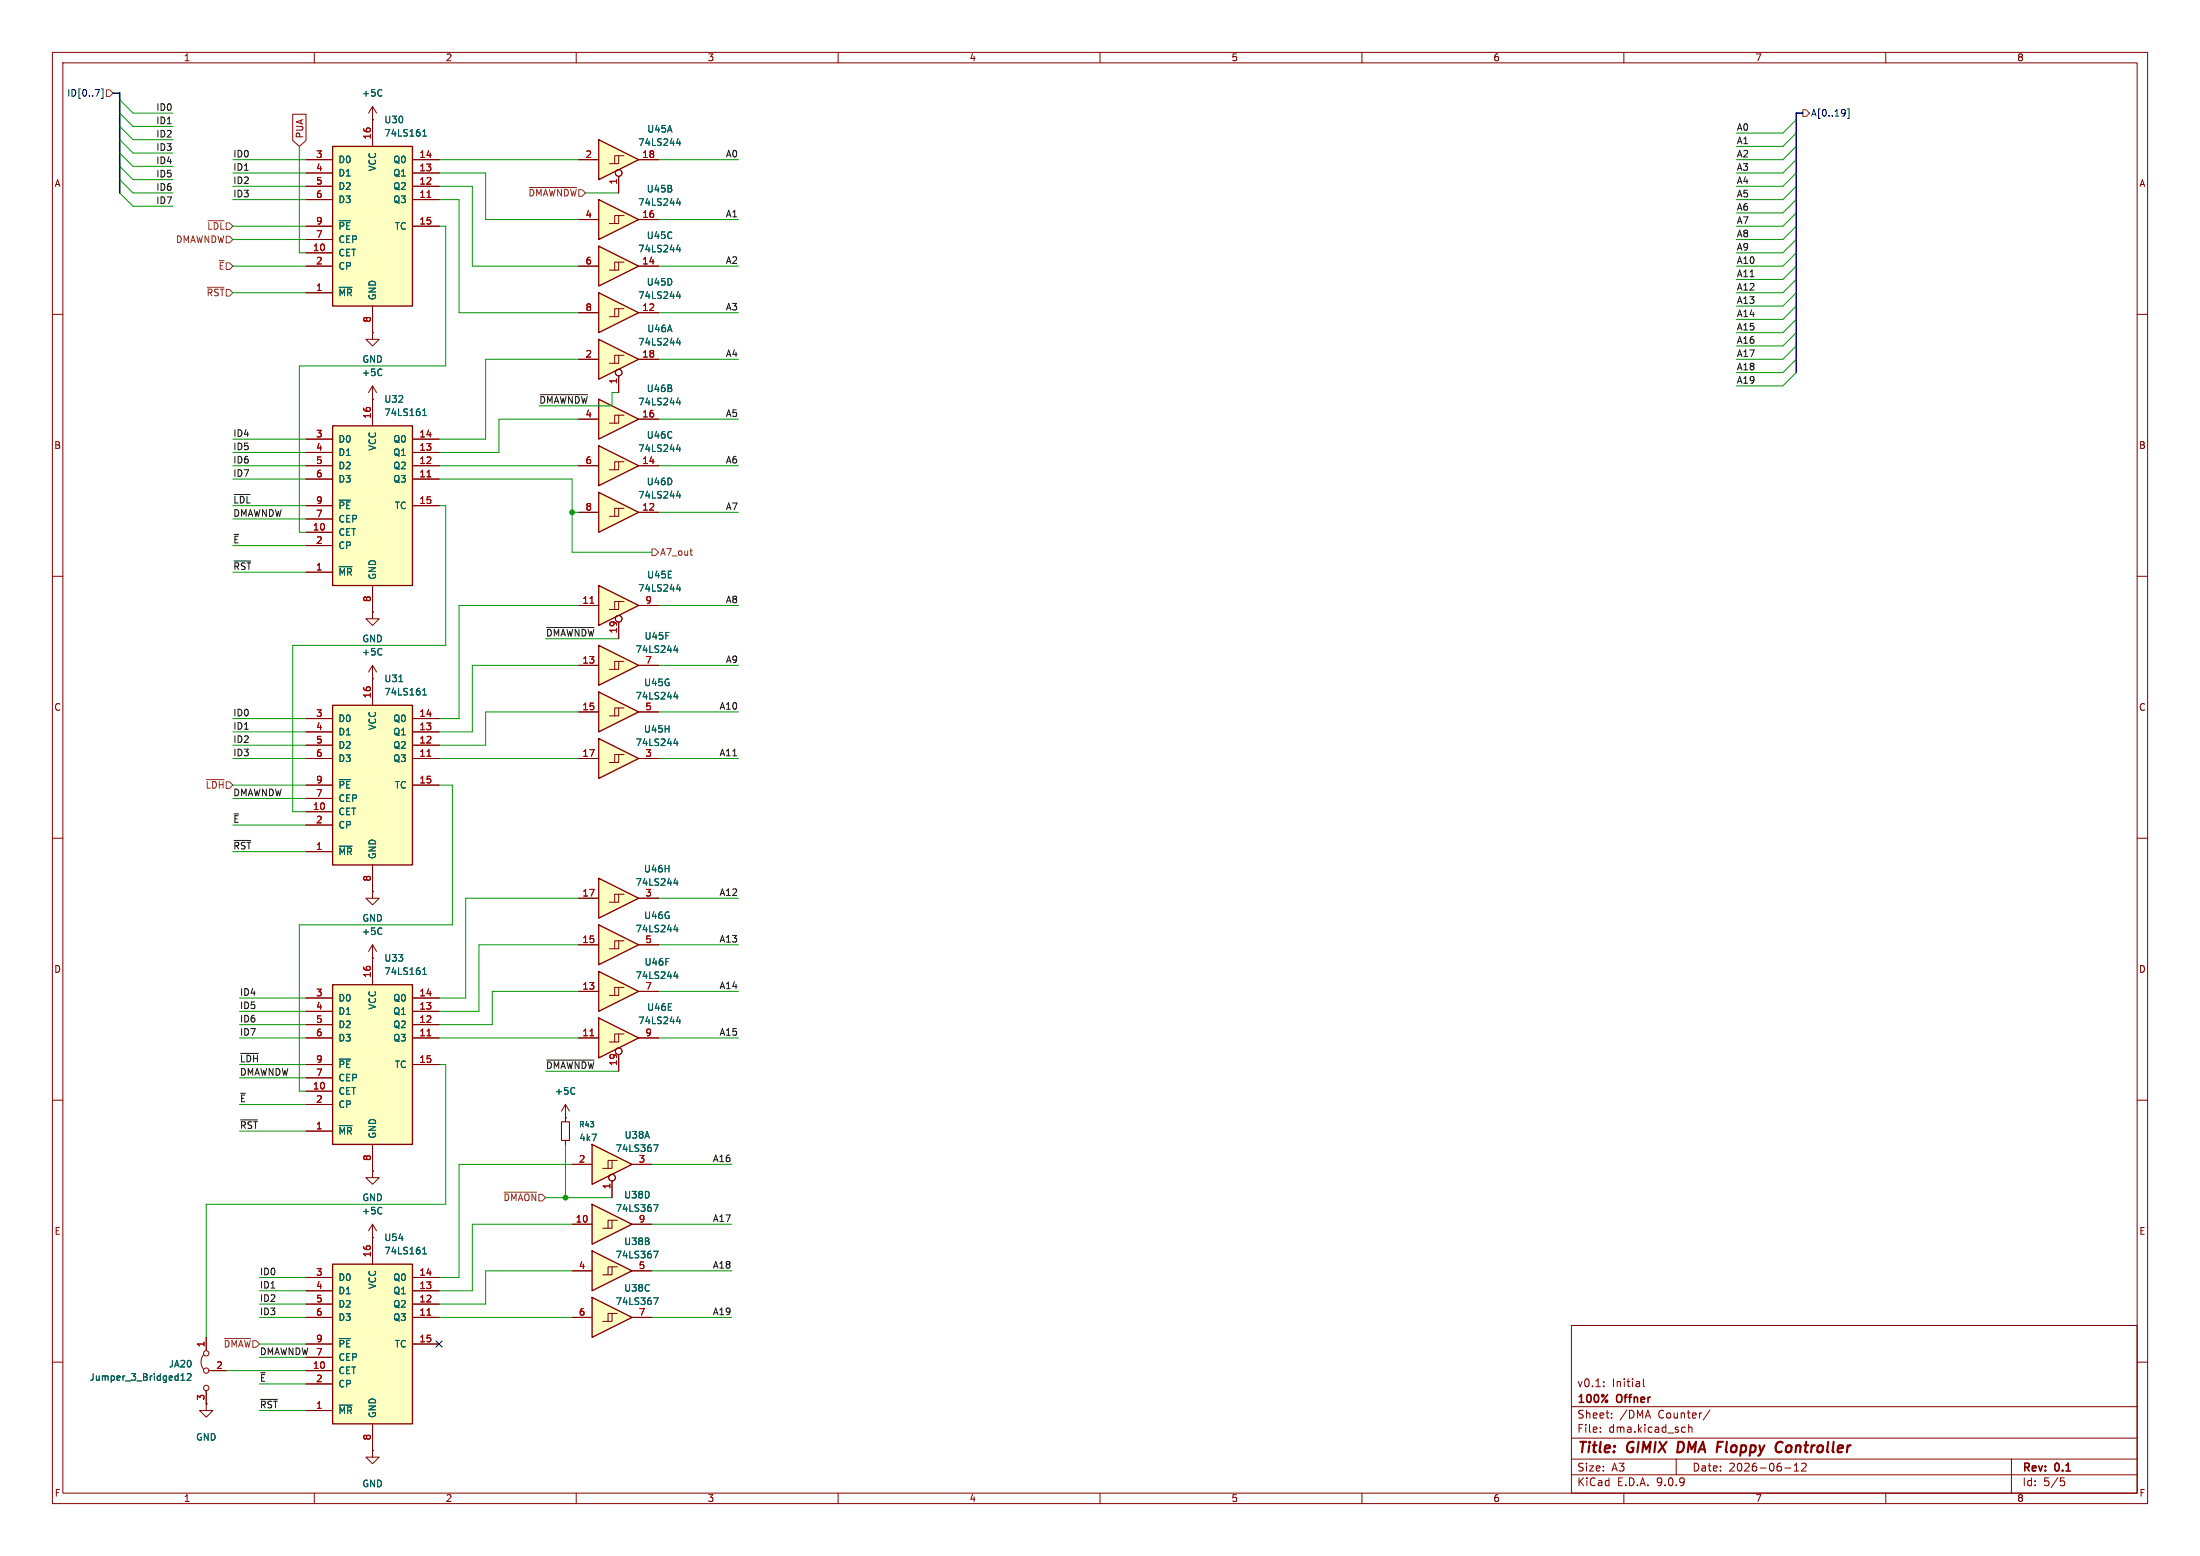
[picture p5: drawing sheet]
<svg xmlns="http://www.w3.org/2000/svg" width="420mm" height="297mm" viewBox="0 0 420 297" stroke-linecap="round" stroke-linejoin="round" font-family="sans-serif">
<g fill="none" stroke="#840000" stroke-width=".19">
<path d="M10 10h400v277h-400zM12 12h396v273h-396zM60 10v2M110 10v2M160 10v2M210 10v2M260 10v2M310 10v2M360 10v2M10 60h2M408 60h2M10 110h2"/>
<path d="M408 110h2M10 160h2M408 160h2M10 210h2M408 210h2M300 253h108v32h-108zM10 260h2M300 278.5h108M300 274.5h108M300 268.5h108M305.5 273.2v.2M305.5 272.5v.1"/>
<path d="M306.2 264.5v.2M306.2 263.8v.1M307.7 270.5v.2M307.7 269.8v.1M313.7 263.2v1.3l.2 .2M320 278.5v3M321.6 272.4l.1 .1M321.7 273.3l-.1 .1M322.4 271.9v1.5M322.4 272.5l.2-.1 .3 .1 .1 .9M326.4 269.1l-1.2 1.9M342.5 279.7l.4-.4v1.5"/>
<path d="M343.9 279.4l.6-.1 .2 .1 .1 .3-.9 1.1h.9M384 278.5v6.5M408 260h2M60 285v2M110 285v2M160 285v2M210 285v2M260 285v2M300 281.5h108M310 285v2M340.7 280.2h1.2M342.5 280.8h.9"/>
<path d="M360 285v2M393.4 282.1h.7M393.5 282.7h.4l.3 .2-.2 .6-.5 .1"/>
</g>
<path d="M320.4 275.2l-.2 2h.5M327.8 276.2h.7M328 275.2h.9M339.5 275.3a.67 .67 0 0 1 .8 .1M340.1 277l-.4 .2" fill="none" stroke="#840000" stroke-width=".4"/>
<path d="M114.3 64.8l7.6 3.8-7.6 3.8z" fill="#ffffc2"/>
<path d="M114.3 64.8l7.6 3.8-7.6 3.8z" fill="none" stroke="#840000" stroke-width=".25"/>
<g fill="none" stroke="#840000" stroke-width=".19">
<path d="M110.5 68.6h3.8M118.1 67.8v1.5h-1.8M118.1 71.8v3.1M119.1 67.8h-1.8v1.5M121.9 68.6h3.8"/>
<circle cx="118.1" cy="71.1" r=".63"/>
</g>
<path d="M129.5 64.5l-.3 .9h.7M129.8 65v.9" fill="none" stroke="#006464" stroke-width=".19"/>
<path d="M114.3 167.6l7.6 3.9-7.6 3.8z" fill="#ffffc2"/>
<path d="M114.3 167.6l7.6 3.9-7.6 3.8z" fill="none" stroke="#840000" stroke-width=".25"/>
<path d="M110.5 171.5h3.8M118.1 170.7v1.5h-1.8M119.1 170.7h-1.8v1.5M121.9 171.5h3.8" fill="none" stroke="#840000" stroke-width=".19"/>
<path d="M129 167.7l-.3 .9h.7M129.3 168.1v.9" fill="none" stroke="#006464" stroke-width=".19"/>
<path d="M114.3 47l7.6 3.8-7.6 3.8z" fill="#ffffc2"/>
<path d="M114.3 47l7.6 3.8-7.6 3.8z" fill="none" stroke="#840000" stroke-width=".25"/>
<path d="M110.5 50.8h3.8M118.1 50v1.6h-1.8M119.1 50h-1.8v1.6M121.9 50.8h3.8M71.1 236.2h.1M71.1 233.7l-.7 1.2M71.1 233.7l.8 1.2M71.1 233.7v2.5" fill="none" stroke="#840000" stroke-width=".19"/>
<path d="M129.5 46.7l-.3 1h.7M129.8 47.2v.9M72.7 230.4l.2 .2M72.9 231.6l-.2 .1" fill="none" stroke="#006464" stroke-width=".19"/>
<path d="M63.5 241.3h15.2v30.5h-15.2z" fill="#ffffc2"/>
<path d="M63.5 241.3h15.2v30.5h-15.2z" fill="none" stroke="#840000" stroke-width=".25"/>
<g fill="none" stroke="#840000" stroke-width=".19">
<path d="M71.1 236.2v5.1M58.4 243.8h5.1M58.4 246.4h5.1M58.4 248.9h5.1M58.4 251.5h5.1M58.4 256.5h5.1M58.4 259.1h5.1M78.7 243.8h5.1M78.7 246.4h5.1M78.7 248.9h5.1M78.7 251.5h5.1M78.7 256.5h5.1"/>
<path d="M58.4 261.6h5.1M58.4 264.2h5.1M58.4 269.2h5.1M71.1 271.8v5.1"/>
</g>
<path d="M80.7 239.3h.7M80.7 238.4l.4-.3v1.2M64.7 255.5h2.2M64.7 268.2h2.5" fill="none" stroke="#006464" stroke-width=".19"/>
<path d="M81.5 251h.7" fill="none" stroke="#a90000" stroke-width=".19"/>
<path d="M114.3 26.7l7.6 3.8-7.6 3.8z" fill="#ffffc2"/>
<path d="M114.3 26.7l7.6 3.8-7.6 3.8z" fill="none" stroke="#840000" stroke-width=".25"/>
<g fill="none" stroke="#840000" stroke-width=".19">
<path d="M110.5 30.5h3.8M118.1 29.7v1.5h-1.8M118.1 33.7v3.1M119.1 29.7h-1.8v1.5M121.9 30.5h3.8"/>
<circle cx="118.1" cy="33" r=".63"/>
</g>
<path d="M129.5 26.4l-.3 .9h.7M129.8 26.9v.9" fill="none" stroke="#006464" stroke-width=".19"/>
<path d="M114.3 76.2l7.6 3.8-7.6 3.8z" fill="#ffffc2"/>
<path d="M114.3 76.2l7.6 3.8-7.6 3.8z" fill="none" stroke="#840000" stroke-width=".25"/>
<path d="M118.1 79.2v1.6h-1.8M119.1 79.2h-1.8v1.6M110.5 80h3.8M121.9 80h3.8" fill="none" stroke="#840000" stroke-width=".19"/>
<path d="M129.5 76l-.3 .9h.7M129.8 76.4v.9" fill="none" stroke="#006464" stroke-width=".19"/>
<path d="M113 247.6l7.6 3.9-7.6 3.8z" fill="#ffffc2"/>
<path d="M113 247.6l7.6 3.9-7.6 3.8z" fill="none" stroke="#840000" stroke-width=".25"/>
<path d="M109.2 251.5h3.8M116.8 250.7v1.5h-1.7M117.9 250.7h-1.8v1.5M120.6 251.5h3.9" fill="none" stroke="#840000" stroke-width=".19"/>
<path d="M124.8 247.7h.8l-.5 1.3" fill="none" stroke="#006464" stroke-width=".19"/>
<path d="M113 238.8l7.6 3.8-7.6 3.8z" fill="#ffffc2"/>
<path d="M113 238.8l7.6 3.8-7.6 3.8z" fill="none" stroke="#840000" stroke-width=".25"/>
<path d="M109.2 242.6h3.8M116.8 241.8v1.5h-1.7M117.9 241.8h-1.8v1.5M120.6 242.6h3.9" fill="none" stroke="#840000" stroke-width=".19"/>
<path d="M124.8 238.8h.8l-.5 1.3" fill="none" stroke="#006464" stroke-width=".19"/>
<path d="M113 229.9l7.6 3.8-7.6 3.8z" fill="#ffffc2"/>
<path d="M113 229.9l7.6 3.8-7.6 3.8z" fill="none" stroke="#840000" stroke-width=".25"/>
<path d="M109.2 233.7h3.8M116.8 232.9v1.5h-1.7M117.9 232.9h-1.8v1.5M120.6 233.7h3.9" fill="none" stroke="#840000" stroke-width=".19"/>
<path d="M124.8 229.9h.8l-.5 1.3" fill="none" stroke="#006464" stroke-width=".19"/>
<path d="M63.5 188h15.2v30.4h-15.2z" fill="#ffffc2"/>
<path d="M63.5 188h15.2v30.4h-15.2z" fill="none" stroke="#840000" stroke-width=".25"/>
<g fill="none" stroke="#840000" stroke-width=".19">
<path d="M58.4 190.5h5.1M58.4 193h5.1M58.4 195.6h5.1M58.4 198.1h5.1M71.1 182.9v5.1M78.7 190.5h5.1M78.7 193h5.1M78.7 195.6h5.1M78.7 198.1h5.1M58.4 203.2h5.1M58.4 205.7h5.1M58.4 208.3h5.1"/>
<path d="M58.4 210.8h5.1M58.4 215.9h5.1M71.1 218.4v5.1M78.7 203.2h5.1"/>
</g>
<path d="M80.7 186h.7M80.7 185.1l.4-.4v1.3M64.7 202.2h2.2M64.7 214.9h2.5" fill="none" stroke="#006464" stroke-width=".19"/>
<path d="M81.5 197.7h.7" fill="none" stroke="#a90000" stroke-width=".19"/>
<path d="M114.3 111.8l7.6 3.8-7.6 3.8z" fill="#ffffc2"/>
<path d="M114.3 111.8l7.6 3.8-7.6 3.8z" fill="none" stroke="#840000" stroke-width=".25"/>
<g fill="none" stroke="#840000" stroke-width=".19">
<path d="M110.5 115.6h3.8M118.1 114.8v1.5h-1.8M118.1 118.7v3.2M119.1 114.8h-1.8v1.5M121.9 115.6h3.8"/>
<circle cx="118.1" cy="118.1" r=".63"/>
</g>
<path d="M112.6 115.2h.8" fill="none" stroke="#a90000" stroke-width=".19"/>
<path d="M129.5 111.5l-.3 .9h.7M129.8 112v.8" fill="none" stroke="#006464" stroke-width=".19"/>
<path d="M113 218.4l7.6 3.8-7.6 3.9z" fill="#ffffc2"/>
<path d="M113 218.4l7.6 3.8-7.6 3.9z" fill="none" stroke="#840000" stroke-width=".25"/>
<g fill="none" stroke="#840000" stroke-width=".19">
<path d="M71.1 22.9h.1M71.1 20.3l-.7 1.3M71.1 20.3l.8 1.3M71.1 20.3v2.6M107.9 213.4h.1M107.9 210.8l-.7 1.3M107.9 210.8l.8 1.3M107.9 210.8v3.3M107.9 217.7v.7M109.2 222.2h3.8M116.8 221.5v1.5h-1.7M116.8 225.4v3.2"/>
<path d="M117.9 221.5h-1.8v1.5M120.6 222.2h3.9"/>
<circle cx="116.8" cy="224.8" r=".63"/>
</g>
<path d="M72.7 17.1l.2 .1M72.9 18.2l-.2 .2M109.5 207.6l.2 .1M109.7 208.7l-.2 .2M124.8 218.5h.8l-.5 1.3" fill="none" stroke="#006464" stroke-width=".19"/>
<path d="M107.2 214.1h1.5v3.6h-1.5z" fill="none" stroke="#840000" stroke-width=".2"/>
<path d="M114.3 55.9l7.6 3.8-7.6 3.8z" fill="#ffffc2"/>
<path d="M114.3 55.9l7.6 3.8-7.6 3.8z" fill="none" stroke="#840000" stroke-width=".25"/>
<path d="M110.5 59.7h3.8M118.1 58.9v1.6h-1.8M119.1 58.9h-1.8v1.6M121.9 59.7h3.8M71.1 63.5v1.3h1.3l-1.3 1.2-1.3-1.2h1.3M71.1 63.5h.1M71.1 276.9v1.2h1.3l-1.3 1.3-1.3-1.3h1.3M71.1 276.9h.1" fill="none" stroke="#840000" stroke-width=".19"/>
<path d="M129.5 55.6l-.3 .9h.7M129.8 56.1v.9" fill="none" stroke="#006464" stroke-width=".19"/>
<path d="M63.5 27.9h15.2v30.5h-15.2z" fill="#ffffc2"/>
<path d="M63.5 27.9h15.2v30.5h-15.2z" fill="none" stroke="#840000" stroke-width=".25"/>
<g fill="none" stroke="#840000" stroke-width=".19">
<path d="M58.4 30.5h5.1M58.4 33h5.1M58.4 35.6h5.1M58.4 38.1h5.1M71.1 22.9v5M78.7 30.5h5.1M78.7 33h5.1M78.7 35.6h5.1M78.7 38.1h5.1M58.4 43.2h5.1M58.4 45.7h5.1M58.4 48.3h5.1"/>
<path d="M58.4 50.8h5.1M58.4 55.9h5.1M71.1 58.4v5.1M78.7 43.2h5.1M71.1 76.2h.1M71.1 73.7v2.5M71.1 73.7l-.7 1.2M71.1 73.7l.8 1.2"/>
</g>
<path d="M80.7 26h.7M80.7 25.1l.4-.4v1.3M64.7 42.1h2.2M64.7 54.8h2.5M72.7 70.4l.2 .2M72.9 71.6l-.2 .1" fill="none" stroke="#006464" stroke-width=".19"/>
<path d="M81.5 37.7h.7" fill="none" stroke="#a90000" stroke-width=".19"/>
<path d="M114.3 176.5l7.6 3.8-7.6 3.9z" fill="#ffffc2"/>
<path d="M114.3 176.5l7.6 3.8-7.6 3.9z" fill="none" stroke="#840000" stroke-width=".25"/>
<path d="M118.1 179.6v1.5h-1.8M119.1 179.6h-1.8v1.5M110.5 180.3h3.8M121.9 180.3h3.8" fill="none" stroke="#840000" stroke-width=".19"/>
<path d="M129 176.5l-.3 .9h.7M129.3 177v.9" fill="none" stroke="#006464" stroke-width=".19"/>
<path d="M114.3 123.2l7.6 3.8-7.6 3.8z" fill="#ffffc2"/>
<path d="M114.3 123.2l7.6 3.8-7.6 3.8z" fill="none" stroke="#840000" stroke-width=".25"/>
<path d="M110.5 127h3.8M118.1 126.2v1.6h-1.8M119.1 126.2h-1.8v1.6M121.9 127h3.8" fill="none" stroke="#840000" stroke-width=".19"/>
<path d="M129 123.2l-.3 .9h.7M129.3 123.7v.8" fill="none" stroke="#006464" stroke-width=".19"/>
<path d="M114.3 141l7.6 3.8-7.6 3.8z" fill="#ffffc2"/>
<path d="M114.3 141l7.6 3.8-7.6 3.8z" fill="none" stroke="#840000" stroke-width=".25"/>
<path d="M110.5 144.8h3.8M118.1 144v1.5h-1.8M119.1 144h-1.8v1.5M121.9 144.8h3.8M71.1 170.2v1.3h1.3l-1.3 1.2-1.3-1.2h1.3M71.1 170.2h.1M71.1 223.5v1.3h1.3l-1.3 1.3-1.3-1.3h1.3M71.1 223.5h.1" fill="none" stroke="#840000" stroke-width=".19"/>
<path d="M129 141l-.3 .9h.7M129.3 141.5v.8" fill="none" stroke="#006464" stroke-width=".19"/>
<path d="M114.3 132.1l7.6 3.8-7.6 3.8z" fill="#ffffc2"/>
<path d="M114.3 132.1l7.6 3.8-7.6 3.8z" fill="none" stroke="#840000" stroke-width=".25"/>
<path d="M71.1 116.8v1.3h1.3l-1.3 1.3-1.3-1.3h1.3M71.1 116.8h.1M110.5 135.9h3.8M118.1 135.1v1.6h-1.8M119.1 135.1h-1.8v1.6M121.9 135.9h3.8" fill="none" stroke="#840000" stroke-width=".19"/>
<path d="M129 132.1l-.3 .9h.7M129.3 132.6v.8" fill="none" stroke="#006464" stroke-width=".19"/>
<path d="M63.5 81.3h15.2v30.5h-15.2z" fill="#ffffc2"/>
<path d="M63.5 81.3h15.2v30.5h-15.2z" fill="none" stroke="#840000" stroke-width=".25"/>
<g fill="none" stroke="#840000" stroke-width=".19">
<path d="M71.1 76.2v5.1M58.4 83.8h5.1M58.4 86.4h5.1M58.4 88.9h5.1M58.4 91.4h5.1M58.4 96.5h5.1M58.4 99.1h5.1M78.7 83.8h5.1M78.7 86.4h5.1M78.7 88.9h5.1M78.7 91.4h5.1M78.7 96.5h5.1"/>
<path d="M58.4 101.6h5.1M58.4 104.1h5.1M58.4 109.2h5.1M71.1 111.8v5M71.1 182.9h.1M71.1 180.3v2.6M71.1 180.3l-.7 1.3M71.1 180.3l.8 1.3"/>
</g>
<path d="M80.7 79.3h.7M80.7 78.4l.4-.4v1.3M64.7 95.5h2.2M64.7 108.2h2.5M72.7 177.1l.2 .1M72.9 178.3l-.2 .1" fill="none" stroke="#006464" stroke-width=".19"/>
<path d="M81.5 91h.7" fill="none" stroke="#a90000" stroke-width=".19"/>
<path d="M63.5 134.6h15.2v30.5h-15.2z" fill="#ffffc2"/>
<path d="M63.5 134.6h15.2v30.5h-15.2z" fill="none" stroke="#840000" stroke-width=".25"/>
<g fill="none" stroke="#840000" stroke-width=".19">
<path d="M58.4 137.2h5.1M58.4 139.7h5.1M71.1 129.5v5.1M78.7 137.2h5.1M78.7 139.7h5.1M58.4 142.2h5.1M58.4 144.8h5.1M58.4 149.9h5.1M58.4 152.4h5.1M58.4 154.9h5.1M58.4 157.5h5.1M78.7 142.2h5.1"/>
<path d="M78.7 144.8h5.1M78.7 149.9h5.1M58.4 162.6h5.1M71.1 165.1v5.1"/>
</g>
<path d="M76.2 130.1h.7M80.7 132.7h.7M80.7 131.8l.4-.4v1.3M64.7 148.8h2.2M64.7 161.5h2.5" fill="none" stroke="#006464" stroke-width=".19"/>
<path d="M81.5 144.4h.7" fill="none" stroke="#a90000" stroke-width=".19"/>
<path d="M114.3 85.1l7.6 3.8-7.6 3.8z" fill="#ffffc2"/>
<path d="M114.3 85.1l7.6 3.8-7.6 3.8z" fill="none" stroke="#840000" stroke-width=".25"/>
<path d="M110.5 88.9h3.8M118.1 88.1v1.6h-1.8M119.1 88.1h-1.8v1.6M121.9 88.9h3.8" fill="none" stroke="#840000" stroke-width=".19"/>
<path d="M129.5 84.8l-.3 1h.7M129.8 85.3v.9" fill="none" stroke="#006464" stroke-width=".19"/>
<path d="M114.3 94l7.6 3.8-7.6 3.8z" fill="#ffffc2"/>
<path d="M114.3 94l7.6 3.8-7.6 3.8z" fill="none" stroke="#840000" stroke-width=".25"/>
<path d="M110.5 97.8h3.8M118.1 97v1.6h-1.8M119.1 97h-1.8v1.6M121.9 97.8h3.8" fill="none" stroke="#840000" stroke-width=".19"/>
<path d="M129.5 93.7l-.3 .9h.7M129.8 94.2v.9" fill="none" stroke="#006464" stroke-width=".19"/>
<path d="M114.3 38.1l7.6 3.8-7.6 3.8z" fill="#ffffc2"/>
<path d="M114.3 38.1l7.6 3.8-7.6 3.8z" fill="none" stroke="#840000" stroke-width=".25"/>
<g fill="none" stroke="#840000" stroke-width=".19">
<path d="M110.5 41.9h3.8M118.1 41.1v1.6h-1.8M119.1 41.1h-1.8v1.6M121.9 41.9h3.8M71.1 129.5h.1M71.1 127l-.7 1.3M71.1 127l.8 1.3M71.1 127v2.5M38.9 258.6a2.26 2.26 0 0 0 0 2.8M39.4 255.3v2.5M39.4 268v1.2h1.2l-1.2 1.3-1.3-1.3h1.3M39.4 268h.1"/>
<path d="M39.4 265.4v2.6M39.9 261.6h3.3"/>
<circle cx="39.4" cy="258.3" r=".51"/>
<circle cx="39.4" cy="261.6" r=".51"/>
<circle cx="39.4" cy="264.9" r=".51"/>
</g>
<path d="M129.5 37.9l-.3 .9h.7M129.8 38.3v.9M72.7 123.8l.2 .1M72.9 124.9l-.2 .1M34.5 263.5h.8M34.5 262.6l.4-.4v1.3M35.8 262.3l.4-.1 .3 .4-.8 .9h.8" fill="none" stroke="#006464" stroke-width=".19"/>
<path d="M114.3 194.3l7.6 3.8-7.6 3.8z" fill="#ffffc2"/>
<path d="M114.3 194.3l7.6 3.8-7.6 3.8z" fill="none" stroke="#840000" stroke-width=".25"/>
<g fill="none" stroke="#840000" stroke-width=".19">
<path d="M110.5 198.1h3.8M118.1 197.4v1.5h-1.8M119.1 197.4h-1.8v1.5M121.9 198.1h3.8M118.1 201.3v3.2"/>
<circle cx="118.1" cy="200.7" r=".63"/>
</g>
<path d="M112.6 197.7h.8" fill="none" stroke="#a90000" stroke-width=".19"/>
<path d="M129.5 194.1l-.3 .9h.7M129.8 194.6v.8" fill="none" stroke="#006464" stroke-width=".19"/>
<path d="M114.3 185.4l7.6 3.8-7.6 3.8z" fill="#ffffc2"/>
<path d="M114.3 185.4l7.6 3.8-7.6 3.8z" fill="none" stroke="#840000" stroke-width=".25"/>
<g fill="none" stroke="#840000" stroke-width=".19">
<path d="M55.9 21.8h2.5v5l-1.3 1.1-1.2-1.1zM58.4 30.5h5.1M58.4 33h5.1M58.4 35.6h5.1M58.4 38.1h5.1M71.1 22.9h.1M71.1 22.9v5M78.7 30.5h5.1M78.7 33h5.1M78.7 35.6h5.1M78.7 38.1h5.1M110.5 30.5h3.8"/>
<path d="M118.1 33.7v3.1M121.9 30.5h3.8M58.4 43.2h5.1M58.4 45.7h5.1M58.4 48.3h5.1M58.4 50.8h5.1M58.4 55.9h5.1M71.1 58.4v5.1M78.7 43.2h5.1M110.5 50.8h3.8M110.5 59.7h3.8M110.5 41.9h3.8"/>
<path d="M121.9 50.8h3.8M121.9 59.7h3.8M121.9 41.9h3.8M71.1 76.2h.1M71.1 63.5h.1M71.1 76.2v5.1M110.5 68.6h3.8M118.1 71.8v3.1M121.9 68.6h3.8M58.4 88.9h5.1M58.4 83.8h5.1M58.4 86.4h5.1"/>
<path d="M58.4 91.4h5.1M58.4 96.5h5.1M58.4 99.1h5.1M78.7 88.9h5.1M78.7 83.8h5.1M78.7 86.4h5.1M78.7 91.4h5.1M78.7 96.5h5.1M110.5 80h3.8M110.5 97.8h3.8M110.5 88.9h3.8M121.9 80h3.8"/>
<path d="M121.9 97.8h3.8M121.9 88.9h3.8M58.4 101.6h5.1M58.4 104.1h5.1M58.4 109.2h5.1M71.1 116.8h.1M71.1 111.8v5M110.5 115.6h3.8M118.1 118.7v3.2M121.9 115.6h3.8M58.4 137.2h5.1M58.4 139.7h5.1"/>
<path d="M71.1 129.5h.1M71.1 129.5v5.1M78.7 137.2h5.1M78.7 139.7h5.1M110.5 135.9h3.8M110.5 127h3.8M121.9 135.9h3.8M121.9 127h3.8M58.4 144.8h5.1M58.4 142.2h5.1M58.4 149.9h5.1M58.4 152.4h5.1"/>
<path d="M58.4 154.9h5.1M58.4 157.5h5.1M78.7 144.8h5.1M78.7 142.2h5.1M78.7 149.9h5.1M110.5 144.8h3.8M121.9 144.8h3.8M58.4 162.6h5.1M71.1 170.2h.1M71.1 165.1v5.1M110.5 171.5h3.8M121.9 171.5h3.8"/>
<path d="M58.4 198.1h5.1M58.4 190.5h5.1M58.4 193h5.1M58.4 195.6h5.1M71.1 182.9h.1M71.1 182.9v5.1M78.7 198.1h5.1M78.7 190.5h5.1M78.7 193h5.1M78.7 195.6h5.1M110.5 189.2h3.8M110.5 198.1h3.8"/>
<path d="M110.5 180.3h3.8M118.1 188.5v1.5h-1.8M119.1 188.5h-1.8v1.5M121.9 189.2h3.8M121.9 198.1h3.8M121.9 180.3h3.8M58.4 203.2h5.1M58.4 205.7h5.1M58.4 208.3h5.1M58.4 210.8h5.1M58.4 215.9h5.1M71.1 218.4v5.1"/>
<path d="M78.7 203.2h5.1M107.9 213.4h.1M107.9 213.4v.7M107.9 217.7v.7M118.1 201.3v3.2M71.1 223.5h.1M71.1 236.2h.1M71.1 236.2v5.1M109.2 233.7h3.8M109.2 222.2h3.8M116.8 225.4v3.2M120.6 233.7h3.9"/>
<path d="M120.6 222.2h3.9M39.4 255.3v2.5M58.4 251.5h5.1M58.4 243.8h5.1M58.4 246.4h5.1M58.4 248.9h5.1M58.4 256.5h5.1M58.4 259.1h5.1M78.7 251.5h5.1M78.7 243.8h5.1M78.7 246.4h5.1M78.7 248.9h5.1"/>
<path d="M78.7 256.5h5.1M109.2 251.5h3.8M109.2 242.6h3.8M120.6 251.5h3.9M120.6 242.6h3.9M39.4 268h.1M39.4 265.4v2.6M40.6 261.6h2.6M58.4 261.6h5.1M58.4 264.2h5.1M58.4 269.2h5.1M71.1 276.9h.1"/>
<path d="M71.1 271.8v5.1"/>
<circle cx="118.1" cy="33" r=".63"/>
<circle cx="118.1" cy="71.1" r=".63"/>
<circle cx="118.1" cy="118.1" r=".63"/>
<circle cx="118.1" cy="200.7" r=".63"/>
<circle cx="116.8" cy="224.8" r=".63"/>
</g>
<g fill="none" stroke="#006464" stroke-width=".19">
<path d="M72.7 17.1l.2 .1M72.9 18.2l-.2 .2M80.7 25.1l.4-.4v1.3M80.7 26h.7M129.5 26.4l-.3 .9h.7M129.5 37.9l-.3 .9h.7M129.8 26.9v.9M129.8 38.3v.9M64.7 42.1h2.2M64.7 54.8h2.5M129.5 55.6l-.3 .9h.7M129.5 46.7l-.3 1h.7"/>
<path d="M129.8 47.2v.9M129.8 56.1v.9M72.7 70.4l.2 .2M72.9 71.6l-.2 .1M80.7 78.4l.4-.4v1.3M80.7 79.3h.7M129.5 64.5l-.3 .9h.7M129.5 76l-.3 .9h.7M129.8 65v.9M129.8 76.4v.9M64.7 95.5h2.2M129.5 93.7l-.3 .9h.7"/>
<path d="M129.5 84.8l-.3 1h.7M129.8 85.3v.9M129.8 94.2v.9M64.7 108.2h2.5M129.5 111.5l-.3 .9h.7M129.8 112v.8M72.7 123.8l.2 .1M72.9 124.9l-.2 .1M76.2 130.1h.7M80.7 131.8l.4-.4v1.3M80.7 132.7h.7M129 132.1l-.3 .9h.7"/>
<path d="M129 123.2l-.3 .9h.7M129.3 123.7v.8M129.3 132.6v.8M64.7 148.8h2.2M129 141l-.3 .9h.7M129.3 141.5v.8M64.7 161.5h2.5M72.7 177.1l.2 .1M72.9 178.3l-.2 .1M129 176.5l-.3 .9h.7M129 167.7l-.3 .9h.7M129.3 168.1v.9"/>
<path d="M129.3 177v.9M80.7 186h.7M80.7 185.1l.4-.4v1.3M129 185.4l-.3 .9h.7M129.3 185.9v.9M129.5 194.1l-.3 .9h.7M129.8 194.6v.8M64.7 202.2h2.2M64.7 214.9h2.5M109.5 207.6l.2 .1M109.7 208.7l-.2 .2M124.8 218.5h.8l-.5 1.3"/>
<path d="M72.7 230.4l.2 .2M72.9 231.6l-.2 .1M80.7 238.4l.4-.3v1.2M80.7 239.3h.7M124.8 238.8h.8l-.5 1.3M124.8 229.9h.8l-.5 1.3M64.7 255.5h2.2M124.8 247.7h.8l-.5 1.3M34.5 263.5h.8M34.5 262.6l.4-.4v1.3M35.8 262.3l.4-.1 .3 .4-.8 .9h.8M64.7 268.2h2.5"/>
</g>
<path d="M18.2 17.1h.8l-.5 1.3M19.4 17h.3v1.8h-.3M352.2 21v.9M352.3 21.4l-.1 .2M352.7 20.8h.3v1.8h-.3M83.2 255.9l1.2 1.2M84.4 255.9l-1.2 1.2" fill="none" stroke="#000084" stroke-width=".19"/>
<g fill="none" stroke="#725600" stroke-width=".19">
<path d="M20.3 17.1h.7l.6 .7-.6 .6h-.7zM101 35.8h9.1M344.2 21h.6l.6 .6-.6 .6h-.6zM39.6 54.8h3.2M39.7 42.1h3.1M41.9 49.8h.9M43.2 45.1h.6l.6 .6-.6 .7h-.6zM124.5 104.8h.6l.6 .6-.6 .6h-.6zM131.7 105.1h.5M132.1 106h.1M39.4 148.8h3.4M96.2 227.6h6.3"/>
<path d="M42.8 255.5h5"/>
</g>
<path d="M103.1 75.3h9.1M44.7 94.4h3M44.7 107.1h3.2M104.4 119.8h9M44.7 160.4h3.2M45.9 201.1h3.4M45.9 213.8h3.2M104.4 202.3h9M49.8 267.1h3.2" fill="none" stroke="#0f0f0f" stroke-width=".19"/>
<path d="M21.6 17.8h1.3v19M344.2 21.6h-1.3v49.5" fill="none" stroke="#000084" stroke-width=".3"/>
<g fill="none" stroke="#009600" stroke-width=".19">
<path d="M22.9 19.1l2.5 2.5h7.6M22.9 34.3l2.5 2.5h7.6M22.9 36.8l2.5 2.6h7.6M22.9 29.2l2.5 2.6h7.6M22.9 31.8l2.5 2.5h7.6M22.9 24.1l2.5 2.6h7.6M22.9 21.6l2.5 2.5h7.6M22.9 26.7l2.5 2.5h7.6M44.4 30.5h14M44.4 35.6h14M44.4 33h14M44.4 38.1h14"/>
<path d="M57.1 27.9v20.4h1.3M83.8 30.5h26.7M83.8 35.6h6.4v15.2h20.3M83.8 33h8.9v8.9h17.8M83.8 38.1h3.8v21.6h22.9M111.8 36.8h6.3M125.7 30.5h15.3M342.9 27.9l-2.5 2.6h-8.9M342.9 33l-2.5 2.6h-8.9M342.9 30.5l-2.5 2.5h-8.9M342.9 35.6l-2.5 2.5h-8.9M342.9 38.1l-2.5 2.5h-8.9"/>
<path d="M342.9 25.4l-2.5 2.5h-8.9M342.9 22.9l-2.5 2.5h-8.9M44.4 50.8h14M44.4 55.9h14M44.4 43.2h14M44.4 45.7h14M83.8 43.2h1.3v26.7h-28v31.7h1.3M125.7 50.8h15.3M125.7 41.9h15.3M125.7 59.7h15.3M342.9 50.8l-2.5 2.5h-8.9M342.9 48.3l-2.5 2.5h-8.9"/>
<path d="M342.9 45.7l-2.5 2.6h-8.9M342.9 58.4l-2.5 2.6h-8.9M342.9 55.9l-2.5 2.5h-8.9M342.9 53.3l-2.5 2.6h-8.9M342.9 40.6l-2.5 2.6h-8.9M342.9 43.2l-2.5 2.5h-8.9M110.5 68.6h-17.8v15.2h-8.9M118.1 74.9h-1.3v2.6h-13.9M125.7 68.6h15.3M342.9 66l-2.5 2.6h-8.9M342.9 61l-2.5 2.5h-8.9M342.9 68.6l-2.5 2.5h-8.9"/>
<path d="M342.9 71.1l-2.5 2.6h-8.9M342.9 63.5l-2.5 2.5h-8.9M44.4 91.4h14M44.4 96.5h14M44.4 86.4h14M44.4 88.9h14M44.4 83.8h14M44.4 99.1h14M83.8 91.4h25.4v14h15.3M83.8 96.5h1.3v26.7h-29.2v31.7h2.5M83.8 88.9h26.7M109.2 97.8h1.3"/>
<path d="M110.5 80h-15.3v6.4h-11.4M125.7 97.8h15.3M125.7 88.9h15.3M125.7 80h15.3M44.4 109.2h14M44.4 104.1h14M110.5 115.6h-22.9v21.6h-3.8M125.7 115.6h15.3M44.4 139.7h14M44.4 137.2h14M104.1 121.9h14M110.5 127h-20.3v12.7h-6.4"/>
<path d="M110.5 135.9h-17.8v6.3h-8.9M125.7 127h15.3M125.7 135.9h15.3M44.4 144.8h14M44.4 142.2h14M44.4 149.9h14M44.4 157.5h14M44.4 152.4h14M83.8 144.8h26.7M83.8 149.9h2.6v26.6h-29.3v31.8h1.3M125.7 144.8h15.3M44.4 162.6h14"/>
<path d="M110.5 171.5h-21.6v19h-5.1M125.7 171.5h15.3M45.7 195.6h12.7M45.7 198.1h12.7M45.7 193h12.7M45.7 190.5h12.7M83.8 198.1h26.7M110.5 189.2h-16.5v6.4h-10.2M110.5 180.3h-19.1v12.7h-7.6M125.7 198.1h15.3M125.7 180.3h15.3M125.7 189.2h15.3"/>
<path d="M45.7 205.7h12.7M45.7 203.2h12.7M45.7 215.9h12.7M45.7 210.8h12.7M83.8 203.2h1.3v26.7h-45.7v25.4M104.1 204.5h14M107.9 218.4v10.2M104.1 228.6h12.7M109.2 233.7h-19v12.7h-6.4M109.2 222.2h-21.6v21.6h-3.8M124.5 222.2h15.2M124.5 233.7h15.2"/>
<path d="M49.5 246.4h8.9M49.5 243.8h8.9M49.5 251.5h8.9M49.5 248.9h8.9M49.5 259.1h8.9M49.5 256.5h8.9M83.8 251.5h25.4M109.2 242.6h-16.5v6.3h-8.9M124.5 251.5h15.2M124.5 242.6h15.2M43.2 261.6h15.2M49.5 264.2h8.9"/>
<path d="M49.5 269.2h8.9"/>
</g>
<path d="M81.5 37.7h.7M81.5 91h.7M112.6 115.2h.8M81.5 144.4h.7M81.5 197.7h.7M112.6 197.7h.8M81.5 251h.7" fill="none" stroke="#a90000" stroke-width=".19"/>
<g fill="#009600" stroke="#009600" stroke-width=".19">
<circle cx="107.9" cy="228.6" r=".46"/>
<circle cx="109.2" cy="97.8" r=".46"/>
</g>
<g font-size="2.8" fill="#840000">
<text x="301" y="277.9">Title:</text>
<text x="310.6" y="277.9">GIMIX</text>
<text x="321.1" y="277.9">DMA</text>
<text x="329.4" y="277.9">Floppy</text>
<text x="341.4" y="277.9">Controller</text>
</g>
<g font-size="2.1" fill="#840000">
<text x="301" y="268.2">100%</text>
<text x="301" y="265">v0.1:</text>
<text x="307.7" y="265">Initial</text>
<text x="308.7" y="268.2">Offner</text>
<text x="301" y="273.7">File:</text>
<text x="301" y="271">Sheet:</text>
<text x="307.1" y="273.7">dma.kicad_sch</text>
<text x="309.2" y="271">/DMA</text>
<text x="316.6" y="271">Counter/</text>
<text x="301" y="281.1">Size:</text>
<text x="307.6" y="281.1">A3</text>
<text x="323" y="281.1">Date:</text>
<text x="330" y="281.1">2026-06-12</text>
<text x="386" y="281.3">Rev:</text>
<text x="392.4" y="281.3">0.1</text>
<text x="301" y="283.9">KiCad</text>
<text x="308.7" y="283.9">E.D.A.</text>
<text x="316.3" y="283.9">9.0.9</text>
<text x="386" y="283.9">Id:</text>
<text x="390.1" y="283.9">5/5</text>
</g>
<g font-size="1.8" fill="#840000">
<text x="35" y="11.9">1</text>
<text x="85" y="11.9">2</text>
<text x="135" y="11.9">3</text>
<text x="185" y="11.9">4</text>
<text x="235" y="11.9">5</text>
<text x="285" y="11.9">6</text>
<text x="335" y="11.9">7</text>
<text x="385" y="11.9">8</text>
<text x="58.1" y="26.5" transform="rotate(-90 58.1 26.5)">PUA</text>
<text x="10.3" y="35.9">A</text>
<text x="408.3" y="35.9">A</text>
<text x="10.3" y="85.9">B</text>
<text x="408.2" y="85.9">B</text>
<text x="10.3" y="135.9">C</text>
<text x="408.2" y="135.9">C</text>
<text x="10.3" y="185.9">D</text>
<text x="408.2" y="185.9">D</text>
<text x="10.3" y="235.9">E</text>
<text x="408.3" y="235.9">E</text>
<text x="10.3" y="285.9">F</text>
<text x="35" y="286.9">1</text>
<text x="85" y="286.9">2</text>
<text x="135" y="286.9">3</text>
<text x="185" y="286.9">4</text>
<text x="235" y="286.9">5</text>
<text x="285" y="286.9">6</text>
<text x="335" y="286.9">7</text>
<text x="385" y="286.9">8</text>
<text x="408.3" y="285.9">F</text>
</g>
<g font-size="1.8" fill="#000084">
<text x="12.7" y="18.6">ID[0..7]</text>
<text x="345.6" y="22.5">A[0..19]</text>
</g>
<g font-size="1.8" fill="#0f0f0f">
<text x="29.7" y="21.2">ID0</text>
<text x="29.7" y="23.8">ID1</text>
<text x="29.7" y="26.3">ID2</text>
<text x="29.7" y="28.9">ID3</text>
<text x="331.5" y="27.6">A1</text>
<text x="331.5" y="25.1">A0</text>
<text x="29.7" y="31.4">ID4</text>
<text x="29.7" y="33.9">ID5</text>
<text x="44.4" y="35.2">ID2</text>
<text x="44.4" y="32.7">ID1</text>
<text x="44.4" y="30.1">ID0</text>
<text x="138.5" y="30.1">A0</text>
<text x="331.5" y="35.2">A4</text>
<text x="331.5" y="32.7">A3</text>
<text x="331.5" y="30.1">A2</text>
<text x="29.7" y="39">ID7</text>
<text x="29.7" y="36.5">ID6</text>
<text x="44.4" y="37.8">ID3</text>
<text x="138.5" y="41.6">A1</text>
<text x="331.5" y="37.8">A5</text>
<text x="331.5" y="40.3">A6</text>
<text x="331.5" y="47.9">A9</text>
<text x="331.5" y="45.4">A8</text>
<text x="331.5" y="42.8">A7</text>
<text x="138.5" y="50.5">A2</text>
<text x="331.5" y="53">A11</text>
<text x="331.5" y="50.5">A10</text>
<text x="138.5" y="59.3">A3</text>
<text x="331.5" y="58.1">A13</text>
<text x="331.5" y="55.5">A12</text>
<text x="331.5" y="63.2">A15</text>
<text x="331.5" y="65.7">A16</text>
<text x="331.5" y="60.6">A14</text>
<text x="138.5" y="68.2">A4</text>
<text x="331.5" y="70.8">A18</text>
<text x="331.5" y="68.2">A17</text>
<text x="102.9" y="77.1">~{DMAWNDW}</text>
<text x="331.5" y="73.3">A19</text>
<text x="44.4" y="83.5">ID4</text>
<text x="138.5" y="79.7">A5</text>
<text x="44.4" y="86">ID5</text>
<text x="44.4" y="88.6">ID6</text>
<text x="138.5" y="88.6">A6</text>
<text x="44.4" y="91.1">ID7</text>
<text x="44.4" y="98.7">DMAWNDW</text>
<text x="44.4" y="96.2">~{LDL}</text>
<text x="138.5" y="97.4">A7</text>
<text x="44.4" y="103.8">~{E}</text>
<text x="44.4" y="108.9">~{RST}</text>
<text x="138.5" y="115.2">A8</text>
<text x="104.1" y="121.6">~{DMAWNDW}</text>
<text x="138.5" y="126.7">A9</text>
<text x="44.4" y="136.8">ID0</text>
<text x="137.3" y="135.5">A10</text>
<text x="44.4" y="139.4">ID1</text>
<text x="44.4" y="141.9">ID2</text>
<text x="44.4" y="144.4">ID3</text>
<text x="137.3" y="144.4">A11</text>
<text x="39.2" y="150.7">~{LDH}</text>
<text x="44.4" y="152.1">DMAWNDW</text>
<text x="44.4" y="157.1">~{E}</text>
<text x="44.4" y="162.2">~{RST}</text>
<text x="137.3" y="171.1">A12</text>
<text x="137.3" y="180">A13</text>
<text x="45.7" y="190.2">ID4</text>
<text x="137.3" y="188.9">A14</text>
<text x="45.7" y="195.2">ID6</text>
<text x="45.7" y="192.7">ID5</text>
<text x="45.7" y="197.8">ID7</text>
<text x="137.3" y="197.8">A15</text>
<text x="45.7" y="202.9">~{LDH}</text>
<text x="45.7" y="205.4">DMAWNDW</text>
<text x="104.1" y="204.1">~{DMAWNDW}</text>
<text x="45.7" y="215.6">~{RST}</text>
<text x="45.7" y="210.5">~{E}</text>
<text x="136" y="221.9">A16</text>
<text x="136" y="233.3">A17</text>
<text x="49.5" y="243.5">ID0</text>
<text x="136" y="242.2">A18</text>
<text x="49.5" y="246">ID1</text>
<text x="49.5" y="251.1">ID3</text>
<text x="49.5" y="248.6">ID2</text>
<text x="136" y="251.1">A19</text>
<text x="42.6" y="257.4">~{DMAW}</text>
<text x="49.5" y="263.8">~{E}</text>
<text x="49.5" y="258.7">DMAWNDW 7</text>
<text x="49.5" y="268.9">~{RST}</text>
</g>
<g font-size="1.8" fill="#006464">
<text x="69" y="18.6">+5C</text>
<text x="73.3" y="23.7">U30</text>
<text x="73.3" y="26.3">74LS161</text>
<text x="121.7" y="28">74LS244</text>
<text x="123.5" y="25.5">U45A</text>
<text x="64.5" y="31.3">D0</text>
<text x="64.5" y="33.9">D1</text>
<text x="72" y="32.8" transform="rotate(-90 72 32.8)">VCC</text>
<text x="75" y="31.3">Q0</text>
<text x="75" y="33.9">Q1</text>
<text x="64.5" y="36.4">D2</text>
<text x="64.5" y="39">D3</text>
<text x="75" y="36.4">Q2</text>
<text x="75" y="39">Q3</text>
<text x="121.7" y="39.5">74LS244</text>
<text x="123.4" y="36.9">U45B</text>
<text x="64.5" y="44">~{PE}</text>
<text x="64.5" y="46.6">CEP</text>
<text x="75.3" y="44">TC</text>
<text x="123.4" y="45.8">U45C</text>
<text x="64.5" y="49.1">CET</text>
<text x="64.5" y="51.7">CP</text>
<text x="121.7" y="48.4">74LS244</text>
<text x="64.5" y="56.7">~{MR}</text>
<text x="72" y="57.4" transform="rotate(-90 72 57.4)">GND</text>
<text x="121.7" y="57.3">74LS244</text>
<text x="123.4" y="54.7">U45D</text>
<text x="123.5" y="63.6">U46A</text>
<text x="69" y="72">+5C</text>
<text x="69.1" y="69.4">GND</text>
<text x="121.7" y="66.1">74LS244</text>
<text x="73.3" y="77.1">U32</text>
<text x="121.7" y="77.6">74LS244</text>
<text x="123.4" y="75">U46B</text>
<text x="73.3" y="79.6">74LS161</text>
<text x="123.4" y="83.9">U46C</text>
<text x="64.5" y="84.7">D0</text>
<text x="64.5" y="87.2">D1</text>
<text x="64.5" y="89.8">D2</text>
<text x="72" y="86.1" transform="rotate(-90 72 86.1)">VCC</text>
<text x="75" y="84.7">Q0</text>
<text x="75" y="87.2">Q1</text>
<text x="75" y="89.8">Q2</text>
<text x="121.7" y="86.5">74LS244</text>
<text x="64.5" y="92.3">D3</text>
<text x="75" y="92.3">Q3</text>
<text x="121.7" y="95.4">74LS244</text>
<text x="123.4" y="92.8">U46D</text>
<text x="64.5" y="97.4">~{PE}</text>
<text x="64.5" y="99.9">CEP</text>
<text x="75.3" y="97.4">TC</text>
<text x="64.5" y="102.5">CET</text>
<text x="64.5" y="105">CP</text>
<text x="64.5" y="110.1">~{MR}</text>
<text x="72" y="110.7" transform="rotate(-90 72 110.7)">GND</text>
<text x="121.7" y="113.1">74LS244</text>
<text x="123.4" y="110.6">U45E</text>
<text x="69" y="125.3">+5C</text>
<text x="69.1" y="122.8">GND</text>
<text x="121.2" y="124.8">74LS244</text>
<text x="123" y="122.3">U45F</text>
<text x="73.3" y="130.4">U31</text>
<text x="122.9" y="131.2">U45G</text>
<text x="73.3" y="132.9">74LS161</text>
<text x="121.2" y="133.7">74LS244</text>
<text x="64.5" y="138">D0</text>
<text x="64.5" y="140.6">D1</text>
<text x="64.5" y="143.1">D2</text>
<text x="72" y="139.5" transform="rotate(-90 72 139.5)">VCC</text>
<text x="75" y="138">Q0</text>
<text x="75" y="140.6">Q1</text>
<text x="75" y="143.1">Q2</text>
<text x="121.2" y="142.6">74LS244</text>
<text x="122.8" y="140.1">U45H</text>
<text x="64.5" y="145.6">D3</text>
<text x="75" y="145.6">Q3</text>
<text x="64.5" y="150.7">~{PE}</text>
<text x="64.5" y="153.3">CEP</text>
<text x="64.5" y="155.8">CET</text>
<text x="75.3" y="150.7">TC</text>
<text x="64.5" y="158.3">CP</text>
<text x="64.5" y="163.4">~{MR}</text>
<text x="72" y="164.1" transform="rotate(-90 72 164.1)">GND</text>
<text x="122.8" y="166.7">U46H</text>
<text x="121.2" y="169.3">74LS244</text>
<text x="69" y="178.7">+5C</text>
<text x="69.1" y="176.1">GND</text>
<text x="121.2" y="178.2">74LS244</text>
<text x="122.9" y="175.6">U46G</text>
<text x="73.3" y="183.7">U33</text>
<text x="123" y="184.5">U46F</text>
<text x="64.5" y="191.4">D0</text>
<text x="73.3" y="186.3">74LS161</text>
<text x="75" y="191.4">Q0</text>
<text x="121.2" y="187">74LS244</text>
<text x="64.5" y="193.9">D1</text>
<text x="64.5" y="196.4">D2</text>
<text x="72" y="192.8" transform="rotate(-90 72 192.8)">VCC</text>
<text x="75" y="193.9">Q1</text>
<text x="75" y="196.4">Q2</text>
<text x="121.7" y="195.7">74LS244</text>
<text x="123.4" y="193.1">U46E</text>
<text x="64.5" y="199">D3</text>
<text x="75" y="199">Q3</text>
<text x="64.5" y="204.1">~{PE}</text>
<text x="64.5" y="206.6">CEP</text>
<text x="64.5" y="209.1">CET</text>
<text x="75.3" y="204.1">TC</text>
<text x="105.8" y="209.1">+5C</text>
<text x="64.5" y="211.7">CP</text>
<text x="64.5" y="216.8">~{MR}</text>
<text x="72" y="217.4" transform="rotate(-90 72 217.4)">GND</text>
<text x="110.5" y="218">4k7</text>
<text x="117.4" y="220.1">74LS367</text>
<text x="119.1" y="217.5">U38A</text>
<text x="69" y="232">+5C</text>
<text x="69.1" y="229.5">GND</text>
<text x="117.4" y="231.5">74LS367</text>
<text x="119.1" y="229">U38D</text>
<text x="73.3" y="237.1">U54</text>
<text x="73.3" y="239.6">74LS161</text>
<text x="119.1" y="237.8">U38B</text>
<text x="64.5" y="244.7">D0</text>
<text x="75" y="244.7">Q0</text>
<text x="117.4" y="240.4">74LS367</text>
<text x="64.5" y="247.2">D1</text>
<text x="64.5" y="249.8">D2</text>
<text x="72" y="246.1" transform="rotate(-90 72 246.1)">VCC</text>
<text x="75" y="247.2">Q1</text>
<text x="75" y="249.8">Q2</text>
<text x="117.4" y="249.3">74LS367</text>
<text x="119.1" y="246.7">U38C</text>
<text x="64.5" y="252.3">D3</text>
<text x="64.5" y="257.4">~{PE}</text>
<text x="75" y="252.3">Q3</text>
<text x="75.3" y="257.4">TC</text>
<text x="17" y="263.8">Jumper_3_Bridged12</text>
<text x="32.1" y="261.2">JA20</text>
<text x="64.5" y="259.9">CEP</text>
<text x="64.5" y="262.5">CET</text>
<text x="64.5" y="265">CP</text>
<text x="37.3" y="275.2">GND</text>
<text x="64.5" y="270.1">~{MR}</text>
<text x="72" y="270.8" transform="rotate(-90 72 270.8)">GND</text>
<text x="69.1" y="284.1">GND</text>
</g>
<g font-size="1.8" fill="#a90000">
<text x="70.9" y="26.7" transform="rotate(-90 70.9 26.7)">16</text>
<text x="60.3" y="30.2">3</text>
<text x="60.3" y="32.8">4</text>
<text x="60.3" y="35.3">5</text>
<text x="80" y="30.2">14</text>
<text x="80" y="32.8">13</text>
<text x="80" y="35.3">12</text>
<text x="111.7" y="30.2">2</text>
<text x="117.9" y="35.3" transform="rotate(-90 117.9 35.3)">1</text>
<text x="122.5" y="30.2">18</text>
<text x="60.3" y="37.8">6</text>
<text x="80" y="37.8">11</text>
<text x="111.7" y="41.7">4</text>
<text x="122.5" y="41.7">16</text>
<text x="60.3" y="42.9">9</text>
<text x="60.3" y="45.5">7</text>
<text x="80" y="42.9">15</text>
<text x="59.6" y="48">10</text>
<text x="60.3" y="50.5">2</text>
<text x="111.7" y="50.5">6</text>
<text x="122.5" y="50.5">14</text>
<text x="60.3" y="55.6">1</text>
<text x="111.7" y="59.4">8</text>
<text x="122.5" y="59.4">12</text>
<text x="70.9" y="61.7" transform="rotate(-90 70.9 61.7)">8</text>
<text x="111.7" y="68.3">2</text>
<text x="122.5" y="68.3">18</text>
<text x="117.9" y="73.4" transform="rotate(-90 117.9 73.4)">1</text>
<text x="60.3" y="83.6">3</text>
<text x="70.9" y="80.1" transform="rotate(-90 70.9 80.1)">16</text>
<text x="80" y="83.6">14</text>
<text x="111.7" y="79.8">4</text>
<text x="122.5" y="79.8">16</text>
<text x="60.3" y="86.1">4</text>
<text x="60.3" y="88.6">5</text>
<text x="80" y="86.1">13</text>
<text x="80" y="88.6">12</text>
<text x="111.7" y="88.6">6</text>
<text x="122.5" y="88.6">14</text>
<text x="60.3" y="91.2">6</text>
<text x="80" y="91.2">11</text>
<text x="59.6" y="101.3">10</text>
<text x="60.3" y="96.3">9</text>
<text x="60.3" y="98.8">7</text>
<text x="80" y="96.3">15</text>
<text x="111.7" y="97.5">8</text>
<text x="122.5" y="97.5">12</text>
<text x="60.3" y="103.9">2</text>
<text x="60.3" y="109">1</text>
<text x="70.9" y="115" transform="rotate(-90 70.9 115)">8</text>
<text x="111.1" y="115.3">11</text>
<text x="123.1" y="115.3">9</text>
<text x="117.9" y="121" transform="rotate(-90 117.9 121)">19</text>
<text x="111.1" y="126.7">13</text>
<text x="123.1" y="126.7">7</text>
<text x="60.3" y="136.9">3</text>
<text x="70.9" y="133.4" transform="rotate(-90 70.9 133.4)">16</text>
<text x="80" y="136.9">14</text>
<text x="111.1" y="135.6">15</text>
<text x="123.1" y="135.6">5</text>
<text x="60.3" y="139.4">4</text>
<text x="60.3" y="142">5</text>
<text x="80" y="139.4">13</text>
<text x="80" y="142">12</text>
<text x="60.3" y="144.5">6</text>
<text x="60.3" y="149.6">9</text>
<text x="80" y="144.5">11</text>
<text x="80" y="149.6">15</text>
<text x="111.1" y="144.5">17</text>
<text x="123.1" y="144.5">3</text>
<text x="59.6" y="154.7">10</text>
<text x="60.3" y="152.1">7</text>
<text x="60.3" y="157.2">2</text>
<text x="60.3" y="162.3">1</text>
<text x="70.9" y="168.3" transform="rotate(-90 70.9 168.3)">8</text>
<text x="111.1" y="171.2">17</text>
<text x="123.1" y="171.2">3</text>
<text x="111.1" y="180.1">15</text>
<text x="123.1" y="180.1">5</text>
<text x="60.3" y="190.2">3</text>
<text x="70.9" y="186.7" transform="rotate(-90 70.9 186.7)">16</text>
<text x="80" y="190.2">14</text>
<text x="111.1" y="189">13</text>
<text x="123.1" y="189">7</text>
<text x="60.3" y="192.8">4</text>
<text x="60.3" y="195.3">5</text>
<text x="60.3" y="197.9">6</text>
<text x="80" y="192.8">13</text>
<text x="80" y="195.3">12</text>
<text x="80" y="197.9">11</text>
<text x="111.1" y="197.9">11</text>
<text x="123.1" y="197.9">9</text>
<text x="60.3" y="202.9">9</text>
<text x="80" y="202.9">15</text>
<text x="117.9" y="203.6" transform="rotate(-90 117.9 203.6)">19</text>
<text x="59.6" y="208">10</text>
<text x="60.3" y="205.5">7</text>
<text x="60.3" y="210.6">2</text>
<text x="60.3" y="215.6">1</text>
<text x="70.9" y="221.7" transform="rotate(-90 70.9 221.7)">8</text>
<text x="110.4" y="222">2</text>
<text x="121.8" y="222">3</text>
<text x="116.6" y="227.1" transform="rotate(-90 116.6 227.1)">1</text>
<text x="109.8" y="233.4">10</text>
<text x="121.8" y="233.4">9</text>
<text x="60.3" y="243.6">3</text>
<text x="70.9" y="240.1" transform="rotate(-90 70.9 240.1)">16</text>
<text x="80" y="243.6">14</text>
<text x="110.4" y="242.3">4</text>
<text x="121.8" y="242.3">5</text>
<text x="60.3" y="246.1">4</text>
<text x="60.3" y="248.7">5</text>
<text x="60.3" y="251.2">6</text>
<text x="80" y="246.1">13</text>
<text x="80" y="248.7">12</text>
<text x="80" y="251.2">11</text>
<text x="110.4" y="251.2">6</text>
<text x="121.8" y="251.2">7</text>
<text x="39.1" y="257.2" transform="rotate(-90 39.1 257.2)">1</text>
<text x="60.3" y="256.3">9</text>
<text x="80" y="256.3">15</text>
<text x="41.2" y="261.4">2</text>
<text x="59.6" y="261.4">10</text>
<text x="60.3" y="263.9">2</text>
<text x="60.3" y="258.8">7</text>
<text x="39.1" y="267.4" transform="rotate(-90 39.1 267.4)">3</text>
<text x="60.3" y="269">1</text>
<text x="70.9" y="275" transform="rotate(-90 70.9 275)">8</text>
</g>
<g font-size="1.8" fill="#725600">
<text x="100.8" y="37.7">~{DMAWNDW}</text>
<text x="33.5" y="46.6">DMAWNDW</text>
<text x="39.5" y="44">~{LDL}</text>
<text x="41.6" y="51.7">~{E}</text>
<text x="39.3" y="56.7">~{RST}</text>
<text x="125.9" y="106.3">A7_out</text>
<text x="96" y="229.5">~{DMAON}</text>
</g>
<text font-size="1.4" fill="#006464" x="110.5" y="215.4">R43</text>
</svg>
